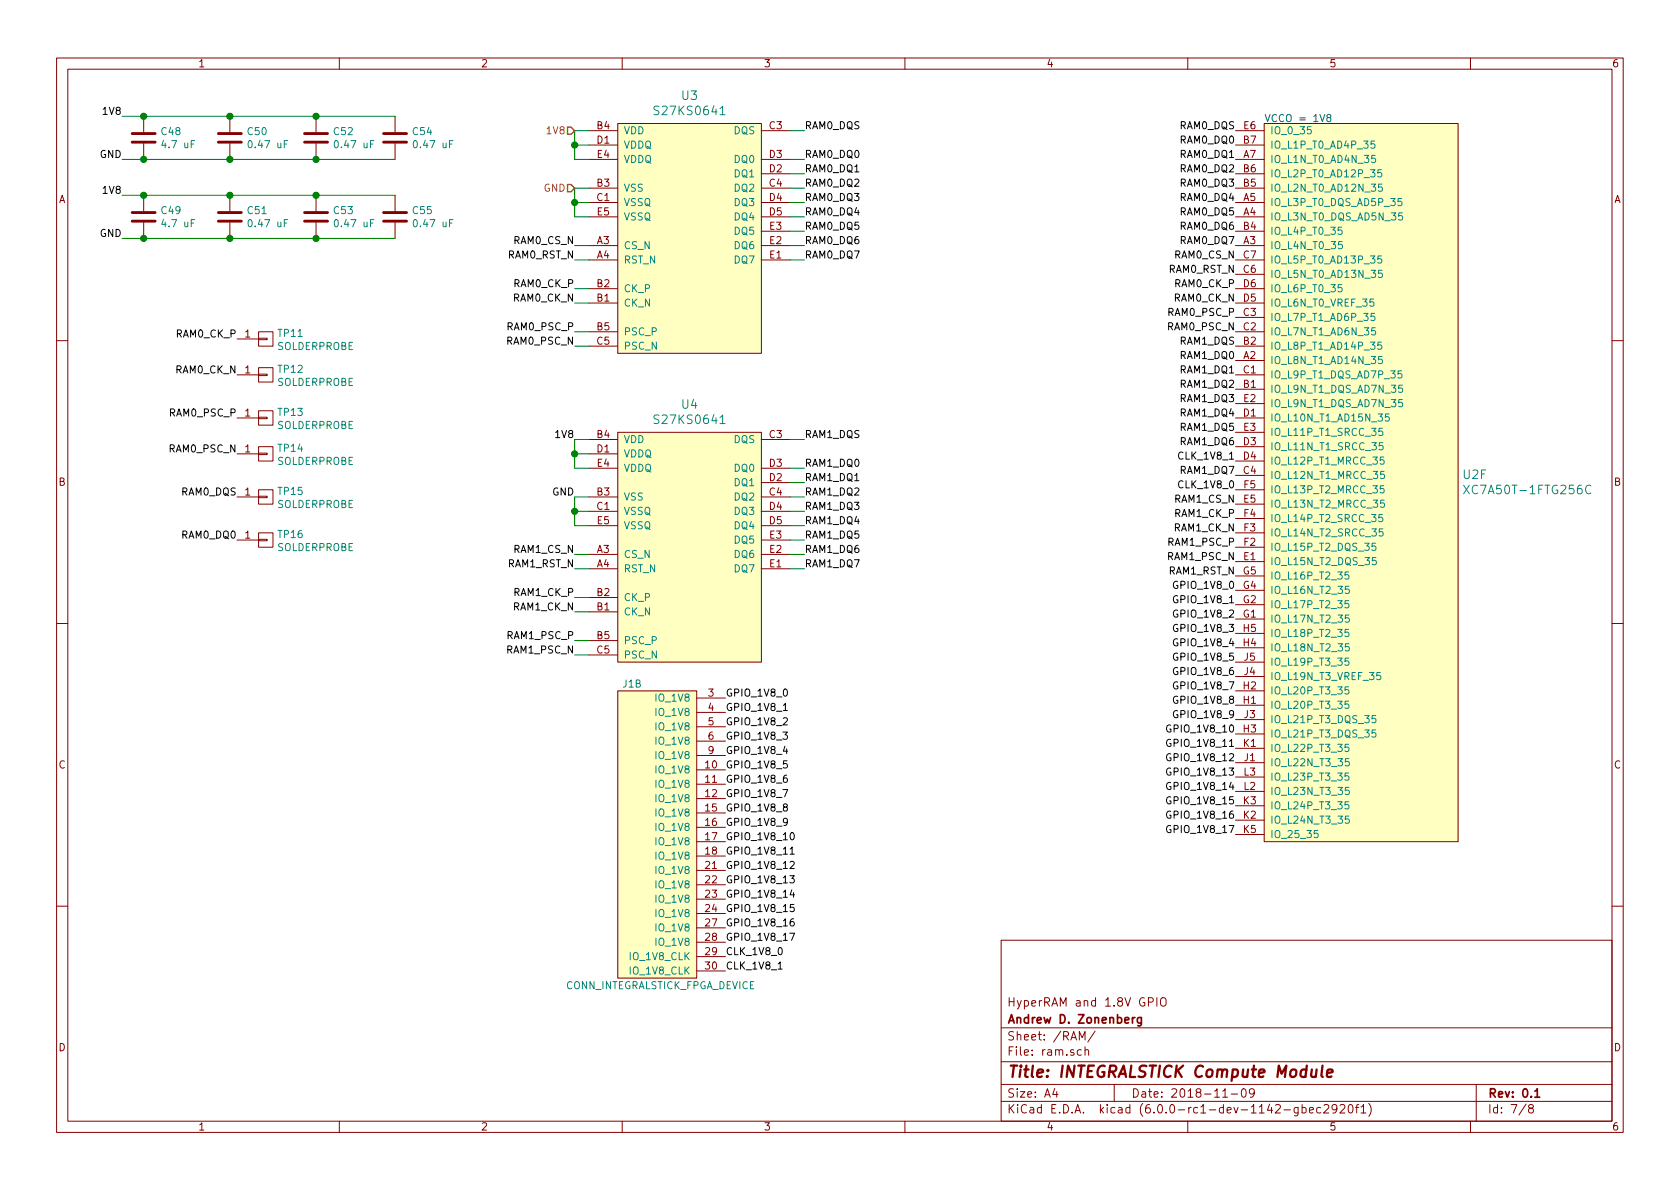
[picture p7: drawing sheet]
<svg xmlns="http://www.w3.org/2000/svg" width="297mm" height="210mm" viewBox="0 0 297 210" stroke-linecap="round" stroke-linejoin="round" font-family="sans-serif">
<g fill="none" stroke="#840000" stroke-width=".18">
<path d="M10 10.3h277v189.9h-277zM12 12.2h273v186.1h-273zM60 10.3v1.9M110 10.3v1.9M160 10.3v1.9M210 10.3v1.9M260 10.3v1.9M25.4 20.6v2.8M25.4 25.4v2.8M25.4 34.5v2.8M25.4 39.4v2.8M40.6 20.6v2.8"/>
<path d="M40.6 25.4v2.8M40.6 34.5v2.8M40.6 39.4v2.8M55.9 20.6v2.8M55.9 25.4v2.8M55.9 34.5v2.8M55.9 39.4v2.8M69.8 20.6v2.8M69.8 25.4v2.8M69.8 34.5v2.8M69.8 39.4v2.8M104.1 38.3h5.1"/>
<path d="M104.1 35.8h5.1M104.1 28.2h5.1M104.1 33.3h5.1M104.1 25.6h5.1M104.1 23.1h5.1M109.2 21.8h25.4v40.7h-25.4zM134.6 38.3h5.1M134.6 35.8h5.1M134.6 28.2h5.1M134.6 33.3h5.1M134.6 30.7h5.1M134.6 23.1h5.1"/>
<path d="M218.4 38.3h5.1M218.4 35.8h5.1M218.4 28.2h5.1M218.4 33.3h5.1M218.4 30.7h5.1M218.4 25.6h5.1M218.4 23.1h5.1M223.5 21.8h34.3v127h-34.3zM41.9 59.9h3.8M45.7 59.8h1.5v.3h-1.5zM45.7 58.7h2.6v2.5h-2.6zM104.1 43.4h5.1"/>
<path d="M104.1 58.7h5.1M104.1 46h5.1M104.1 53.6h5.1M104.1 51h5.1M134.6 43.4h5.1M134.6 40.9h5.1M134.6 46h5.1M218.4 43.4h5.1M218.4 40.9h5.1M218.4 58.7h5.1M218.4 56.1h5.1M218.4 48.5h5.1"/>
<path d="M218.4 46h5.1M218.4 53.6h5.1M218.4 51h5.1M10 60.2h2M41.9 66.3h3.8M41.9 73.9h3.8M45.7 66.2h1.5v.2h-1.5zM45.7 65h2.6v2.6h-2.6zM45.7 73.8h1.5v.2h-1.5zM45.7 72.6h2.6v2.6h-2.6zM45.7 79h2.6v2.5h-2.6zM104.1 61.2h5.1"/>
<path d="M104.1 77.7h5.1M109.2 76.4h25.4v40.7h-25.4zM134.6 77.7h5.1M218.4 63.7h5.1M218.4 68.8h5.1M218.4 61.2h5.1M218.4 66.3h5.1M218.4 73.9h5.1M218.4 79h5.1M218.4 71.4h5.1M218.4 76.4h5.1M285 60.2h2"/>
<path d="M41.9 87.9h3.8M41.9 80.3h3.8M41.9 95.5h3.8M45.7 80.1h1.5v.3h-1.5zM45.7 87.8h1.5v.2h-1.5zM45.7 86.6h2.6v2.5h-2.6zM45.7 95.4h1.5v.2h-1.5zM45.7 94.2h2.6v2.6h-2.6zM104.1 98h5.1M104.1 87.9h5.1M104.1 90.4h5.1M104.1 80.3h5.1"/>
<path d="M104.1 82.8h5.1M104.1 93h5.1M134.6 98h5.1M134.6 87.9h5.1M134.6 90.4h5.1M134.6 85.3h5.1M134.6 82.8h5.1M134.6 93h5.1M134.6 95.5h5.1M218.4 84.1h5.1M218.4 81.5h5.1M218.4 99.3h5.1"/>
<path d="M218.4 89.1h5.1M218.4 96.8h5.1M218.4 94.2h5.1M218.4 91.7h5.1M218.4 86.6h5.1M10 110.3h2M104.1 100.6h5.1M104.1 108.2h5.1M104.1 105.7h5.1M104.1 113.3h5.1M104.1 115.8h5.1M134.6 100.6h5.1"/>
<path d="M218.4 109.5h5.1M218.4 106.9h5.1M218.4 104.4h5.1M218.4 101.8h5.1M218.4 114.5h5.1M218.4 112h5.1M218.4 119.6h5.1M218.4 117.1h5.1M285 110.3h2M109.2 122.2h14v50.8h-14zM123.2 136.1h5.1M123.2 138.7h5.1"/>
<path d="M123.2 123.4h5.1M123.2 126h5.1M123.2 128.5h5.1M123.2 131.1h5.1M123.2 133.6h5.1M218.4 124.7h5.1M218.4 122.2h5.1M218.4 129.8h5.1M218.4 134.9h5.1M218.4 127.2h5.1M218.4 132.3h5.1M218.4 139.9h5.1"/>
<path d="M218.4 137.4h5.1M123.2 141.2h5.1M123.2 143.8h5.1M123.2 146.3h5.1M123.2 148.8h5.1M123.2 151.4h5.1M123.2 153.9h5.1M123.2 156.5h5.1M123.2 159h5.1M218.4 145h5.1M218.4 142.5h5.1M218.4 147.6h5.1"/>
<path d="M10 160.2h2M123.2 161.5h5.1M123.2 164.1h5.1M123.2 166.6h5.1M123.2 169.2h5.1M123.2 171.7h5.1M177 166.3h108v32h-108zM203 177.2l.8-.1 .1-.2-.1-.3-.2-.2h-.6v1.5M204.5 176.4v1.5M205.3 176.7a.49 .49 0 0 1 .5-.3 .49 .49 0 0 1 .4 .5v.5a.5 .5 0 0 1-.5 .5 .5 .5 0 0 1-.5-.5zM285 160.2h2M60 198.3v1.9"/>
<path d="M110 198.3v1.9M160 198.3v1.9M177 194.8h108M177 191.8h108M177 187.8h108M177 181.8h108M186.5 192.5l-.4 1h1M186.8 193v1M190.8 183.9v-1.5l.5 1.1 .5-1.1v1.5M191.2 185.7l-.4-.1-.3 .3 .1 .6 .2 .1 .4-.1M191.8 185.7l.2-.1 .4 .1 .1 .9M191.8 185.1v1.5"/>
<path d="M193.6 182.3l-1.3 2M197 191.8v3M210 198.3v1.9M216.2 194h.8M217.7 193.5h1.1M219.6 192.7l.4-.2a.94 .94 0 0 1 0 1.5 .82 .82 0 0 1-.4-1.3zM221.8 193.2l-.3 .3h-.3l-.3-.3v-.4l.2-.2 .4-.1 .2 .2a1.13 1.13 0 0 1-.2 1.2l-.4 .1M227 196.3h1.2M229.5 195.8v1.2l-.3 .3h-.3M229.5 195.9l-.4-.1-.3 .3 .1 .6 .2 .1 .4-.1M230.2 195.9l.5-.1 .2 .3v.6l-.2 .1-.5-.1M230.2 195.3v1.5"/>
<path d="M231.5 196.3l.7-.1v-.3l-.5-.1-.2 .2 .1 .7h.6M233.5 195.9l-.4-.1-.3 .3 .1 .6 .2 .1 .4-.1M234.1 195.5l.2-.2h.3l.3 .2v.3l-.9 1h.9M236.4 196l-.3 .3h-.3l-.3-.3v-.4l.2-.2 .4-.1 .2 .2a1.19 1.19 0 0 1-.2 1.2l-.4 .1M236.9 195.5l.3-.2h.3l.3 .5-.9 1h.9M238.5 195.5l.4-.2a.94 .94 0 0 1 0 1.5l-.5-.3v-.6zM239.6 195.8h.6M240.2 195.3l-.3 .1v.1v1.3M240.6 195.8l.5-.5v1.5M240.6 196.8h.9M242 195.1a1.71 1.71 0 0 1 0 2.3M260 198.3v1.9"/>
<path d="M261 191.8v6.5M269.8 195.2l-1.2 2M270.6 196l-.3-.2v-.2l.3-.3h.2l.3 .3-.1 .2-.6 .2a.48 .48 0 0 0-.1 .7l.3 .1 .4-.1a.48 .48 0 0 0-.2-.7"/>
</g>
<path d="M200.7 179.9l-.5 .3M201.8 179.9v1.2l-.3 .3h-.3M201.8 180l-.4-.1-.3 .3 .1 .6 .2 .1 .4-.1M271.4 193l.4-.5v1.5M271.4 194h.8" fill="none" stroke="#840000" stroke-width=".3"/>
<path d="M232 189.1l-.1 1.2a.59 .59 0 0 0 .8 0M232.8 189.1l-.2 1.3M233.8 188.4l-.2 1.8 .3 .2M234.6 189.8l1-.2v-.4l-.6-.1-.3 .3-.1 .9 .2 .1 .6-.1" fill="none" stroke="#840000" stroke-width=".41"/>
<g fill="#ffffc2" stroke="#ffffc2" stroke-width=".18">
<path d="M223.5 21.8h34.3v127h-34.3z"/>
<path d="M109.2 21.8h25.4v40.7h-25.4z"/>
<path d="M109.2 76.4h25.4v40.7h-25.4z"/>
<path d="M109.2 122.2h14v50.8h-14z"/>
</g>
<g fill="none" stroke="#008484" stroke-width=".18">
<path d="M50.9 24.9h-.6v1.2M50.9 38.8h-.6v1.3M66.1 24.9h-.6v1.2M66.1 38.8h-.6v1.3M80.1 24.9h-.6v1.2M80.1 38.8h-.6v1.3M127.3 20.3h.9M243.1 24.9h-.7v.6l.2-.1 .5 .1v.6l-.2 .1-.5-.1M243.2 27.5h-.6l-.1 .6 .5-.1 .2 .2v.3l-.2 .2-.5-.1M244.2 30h-.5l-.1 .6 .5-.1 .2 .3v.3l-.2 .2-.5-.1M244.4 32.6h-.6l-.1 .6 .2-.2 .4 .1 .1 .6-.2 .1-.5-.1M247.8 35.1h-.6v.6l.1-.1 .5 .1v.5l-.2 .2-.4-.2"/>
<path d="M248 37.6h-.7v.6l.2-.1 .5 .1v.6l-.2 .1-.5-.1M237.2 40.2h-.6v.6l.5-.1 .2 .2v.3l-.2 .2-.5-.1M237.2 50.3h-.6v.6l.5-.1 .2 .3v.3l-.2 .2-.5-.1M237.3 42.7h-.6l-.1 .6 .2-.1 .5 .1v.6l-.2 .1-.5-.1M242.9 52.9h-.6l-.1 .6 .2-.1 .5 .1v.5l-.2 .1-.5-.1M243.1 55.4h-.7v.6l.2-.1 .5 .1v.6l-.2 .1-.5-.1M243.2 58h-.6l-.1 .6 .5-.2 .2 .3v.3l-.2 .2-.5-.1M244.2 45.3h-.5l-.1 .6 .5-.2 .2 .3v.3l-.2 .2-.5-.1M244.4 47.8h-.6l-.1 .6 .2-.1 .4 .1 .1 .5-.2 .2-.5-.2M127.3 74.9h.9M244.2 60.5h-.5l-.1 .6 .5-.1 .2 .2v.3l-.2 .3-.5-.2M244.4 63h-.6l-.1 .6 .2-.1 .4 .1 .1 .6-.2 .1-.5-.1"/>
<path d="M244.4 75.7h-.6v.6l.4-.1 .3 .3v.3l-.3 .2-.4-.1M244.5 78.3h-.6l-.1 .6 .2-.1 .5 .1v.5l-.2 .1-.5-.1M245.6 73.2h-.6l-.1 .6 .2-.1 .5 .1v.5l-.2 .2-.5-.2M247.8 65.6h-.6v.6l.1-.1 .5 .1v.5l-.2 .1-.4-.1M248 68.1h-.7v.6l.2-.1 .5 .1v.6l-.2 .1-.5-.1M248 70.7h-.7v.6l.2-.2 .5 .2v.5l-.2 .1-.5-.1M243.2 96.1h-.6v.6l.1-.2 .5 .2v.5l-.1 .1-.5-.1M243.3 98.6h-.6l-.1 .6 .5-.1 .3 .2v.3l-.3 .3-.5-.2M244.4 91h-.6v.6l.4-.1 .3 .2v.3l-.3 .2-.4-.1M244.5 93.5h-.6l-.1 .6 .2-.1 .5 .1v.6l-.2 .1-.5-.1M244.7 80.8h-.6l-.1 .6 .2-.1 .4 .1 .1 .6-.2 .1-.5-.1M244.7 85.9h-.6l-.1 .6 .2-.1 .4 .1 .1 .5-.2 .2-.5-.2"/>
<path d="M244.7 83.4h-.6v.6l.5-.2 .2 .3v.3l-.2 .2-.5-.1M244.7 88.4h-.6v.6l.5-.1 .2 .3v.3l-.2 .2-.5-.1M258.8 85.8l1 1.5M259.8 85.8l-1 1.5M281.3 85.9a.62 .62 0 0 0-.8 0 .62 .62 0 0 0-.2 .8 .56 .56 0 0 0 .3 .5 .56 .56 0 0 0 .7 0M238.5 106.2h-.7v.6l.2-.1 .5 .1v.6l-.2 .1-.5-.1M238.5 101.1h-.7v.6l.2-.1 .5 .1v.6l-.2 .1-.5-.1M238.5 111.3h-.7v.6l.2-.1 .5 .1v.5l-.2 .2-.5-.2M238.5 116.4h-.7v.6l.2-.1 .5 .1v.5l-.2 .1-.5-.1M238.5 108.8h-.6l-.1 .6 .5-.2 .3 .3v.3l-.3 .2-.5-.1M238.5 103.7h-.6l-.1 .6 .5-.1 .3 .2v.3l-.3 .2-.5-.1M238.5 113.8h-.6l-.1 .6 .5-.1 .3 .3v.3l-.3 .2-.5-.1"/>
<path d="M244.1 118.9h-.6l-.1 .6 .5-.1 .2 .3v.3l-.2 .2-.5-.1M238.5 124h-.7v.6l.2-.1 .5 .1v.5l-.2 .2-.5-.2M238.5 121.5h-.7v.6l.2-.2 .5 .2v.5l-.2 .1-.5-.1M238.5 131.6h-.7v.6l.2-.1 .5 .1v.6l-.2 .1-.5-.1M238.5 136.7h-.7v.6l.2-.1 .5 .1v.5l-.2 .2-.5-.2M238.5 134.2h-.6l-.1 .6 .5-.2 .3 .3v.3l-.3 .2-.5-.1M238.5 139.2h-.6l-.1 .6 .5-.1 .3 .3v.3l-.3 .2-.5-.1M243.2 129.1h-.6v.6l.1-.1 .5 .1v.5l-.1 .1-.5-.1M243.2 126.5h-.6v.6l.1-.1 .5 .1v.6l-.1 .1-.5-.1M233 146.9h-.6l-.1 .6 .5-.2 .3 .3v.3l-.3 .2-.5-.1M238.5 141.8h-.7v.6l.2-.1 .5 .1v.5l-.2 .1-.5-.1M238.5 144.3h-.6l-.1 .6 .5-.1 .3 .3v.3l-.3 .2-.5-.1"/>
</g>
<path d="M234.8 20.8l-.2-.1v-.3l.2-.2 .4 .1 .1 .4-.6 .1-.1 .2v.3l.2 .2h.4l.1-.2v-.4l-.2-.1" fill="none" stroke="#0000c2" stroke-width=".18"/>
<g fill="none" stroke="#008400" stroke-width=".18">
<path d="M21.6 28.2h48.2M21.6 20.6h48.2M21.6 34.5h48.2M101.6 25.6h2.5M101.6 35.8h2.5M104.1 23.1h-2.5v5.1h2.5M104.1 33.3h-2.5v5h2.5M139.7 23.1h2.5M139.7 28.2h2.5M139.7 33.3h2.5M139.7 35.8h2.5M139.7 38.3h2.5"/>
<path d="M139.7 30.7h2.5M21.6 42.2h48.2M101.6 43.4h2.5M101.6 46h2.5M101.6 51h2.5M101.6 53.6h2.5M101.6 58.7h2.5M139.7 43.4h2.5M139.7 46h2.5M139.7 40.9h2.5M101.6 61.2h2.5M104.1 77.7h-2.5v5.1h2.5"/>
<path d="M139.7 77.7h2.5M101.6 80.3h2.5M101.6 90.4h2.5M101.6 98h2.5M104.1 87.9h-2.5v5.1h2.5M139.7 82.8h2.5M139.7 87.9h2.5M139.7 90.4h2.5M139.7 93h2.5M139.7 98h2.5M139.7 85.3h2.5M139.7 95.5h2.5"/>
<path d="M101.6 100.6h2.5M101.6 105.7h2.5M101.6 108.2h2.5M101.6 115.8h2.5M101.6 113.3h2.5M139.7 100.6h2.5"/>
</g>
<g fill="#008400" stroke="#008400" stroke-width=".25">
<circle cx="101.6" cy="25.6" r=".51"/>
<circle cx="101.6" cy="35.8" r=".51"/>
<circle cx="101.6" cy="80.3" r=".51"/>
<circle cx="101.6" cy="90.4" r=".51"/>
<circle cx="25.4" cy="28.2" r=".51"/>
<circle cx="40.6" cy="28.2" r=".51"/>
<circle cx="55.9" cy="28.2" r=".51"/>
<circle cx="25.4" cy="20.6" r=".51"/>
<circle cx="40.6" cy="20.6" r=".51"/>
<circle cx="55.9" cy="20.6" r=".51"/>
<circle cx="25.4" cy="42.2" r=".51"/>
<circle cx="40.6" cy="42.2" r=".51"/>
<circle cx="55.9" cy="42.2" r=".51"/>
<circle cx="25.4" cy="34.5" r=".51"/>
<circle cx="40.6" cy="34.5" r=".51"/>
<circle cx="55.9" cy="34.5" r=".51"/>
</g>
<path d="M100.3 22.5h.7l.6 .6-.6 .6h-.7zM100.3 32.6h.7l.6 .7-.6 .6h-.7z" fill="none" stroke="#848400" stroke-width=".25"/>
<g fill="none" stroke="#000" stroke-width=".18">
<path d="M138.5 125.6h.7M207 128.3a.59 .59 0 0 0-.8 .5 .59 .59 0 0 0 .8 .6v-.5h-.2M207 130.8a.59 .59 0 0 0-.8 .6 .59 .59 0 0 0 .8 .5v-.4h-.2M207 133.3a.59 .59 0 0 0-.8 .6 .59 .59 0 0 0 .8 .6v-.5h-.2M207 135.9a.59 .59 0 0 0-.8 .6 .59 .59 0 0 0 .8 .5v-.5h-.2M207 138.4a.59 .59 0 0 0-.8 .6 .59 .59 0 0 0 .8 .6v-.5h-.2M139.6 154.9h.8l-.4 .4 .4 .2v.4l-.2 .2-.6-.1M139.7 150.1l.4-.3v1.2M139.7 152.4l.5-.1 .2 .4-.8 .9h.8M139.7 151h.7M139.9 147.3l.1-.1a.67 .67 0 0 1 .5 .7 .67 .67 0 0 1-.5 .6 .83 .83 0 0 1-.1-1.2zM140 157.3l-.3 .9h.8"/>
<path d="M140.4 159.9h-.6l-.1 .6 .5-.1 .2 .3v.3l-.2 .2-.5-.1M207 141a.59 .59 0 0 0-.8 .5 .59 .59 0 0 0 .8 .6v-.5h-.2M207 143.5a.59 .59 0 0 0-.8 .6 .59 .59 0 0 0 .8 .5v-.4h-.2M207 146a.59 .59 0 0 0-.8 .6 .59 .59 0 0 0 .8 .6v-.5h-.2M137.6 171.4h.7M139.6 165h.9l-.5 1.3M140.3 162.5l-.3 .1a.81 .81 0 0 0 0 1.1h.3l.1-.5-.2-.2h-.2l-.3 .2"/>
</g>
<g fill="none" stroke="#840000" stroke-width=".51">
<path d="M23.4 25.1h4M23.4 23.6h4M23.4 39.1h4M23.4 37.6h4M38.6 25.1h4.1M38.6 23.6h4.1M38.6 39.1h4.1M38.6 37.6h4.1M53.8 25.1h4.1M53.8 23.6h4.1M53.8 39.1h4.1M53.8 37.6h4.1"/>
<path d="M67.8 25.1h4.1M67.8 23.6h4.1M67.8 39.1h4.1M67.8 37.6h4.1"/>
</g>
<text font-size="2.8" fill="#840000" x="178" y="190.5">Title: INTEGRALSTICK Compute Module</text>
<g font-size="2.1" fill="#008484">
<text x="120.6" y="17.7">U3</text>
<text x="116.2" y="20.4">S27KS0641</text>
<text x="116.2" y="75">S27KS0641</text>
<text x="120.6" y="72.3">U4</text>
<text x="258.7" y="84.7">U2F</text>
<text x="259.8" y="87.4">XC7A50T-1FTG256C</text>
</g>
<g font-size="2.1" fill="#840000">
<text x="178" y="178">HyperRAM and 1.8V GPIO</text>
<text x="178" y="184">Sheet: /RAM/</text>
<text x="178" y="181">Andrew D. Zonenberg</text>
<text x="178" y="186.7">File: ram.sch</text>
<text x="178" y="196.9">KiCad E.D.A. kicad (6.0.0-rc1-dev-1142-gbec2920f1)</text>
<text x="178" y="194.1">Size: A4</text>
<text x="200" y="194.1">Date: 2018-11-09</text>
<text x="263" y="194.1">Rev: 0.1</text>
<text x="263" y="196.9">Id: 7/8</text>
</g>
<g font-size="1.8" fill="#840000">
<text x="35" y="11.9">1</text>
<text x="85" y="11.9">2</text>
<text x="135" y="11.9">3</text>
<text x="185" y="11.9">4</text>
<text x="235" y="11.9">5</text>
<text x="285" y="11.9">6</text>
<text x="105.6" y="22.9">B4</text>
<text x="136" y="22.9">C3</text>
<text x="219.9" y="22.9">E6</text>
<text x="105.6" y="25.4">D1</text>
<text x="105.6" y="27.9">E4</text>
<text x="136" y="27.9">D3</text>
<text x="219.9" y="27.9">A7</text>
<text x="219.9" y="25.4">B7</text>
<text x="10.4" y="35.9">A</text>
<text x="105.6" y="33">B3</text>
<text x="105.6" y="35.6">C1</text>
<text x="136" y="33">C4</text>
<text x="136" y="30.5">D2</text>
<text x="136" y="35.6">D4</text>
<text x="219.9" y="35.6">A5</text>
<text x="219.9" y="33">B5</text>
<text x="219.9" y="30.5">B6</text>
<text x="285.4" y="35.9">A</text>
<text x="105.6" y="38.1">E5</text>
<text x="136" y="38.1">D5</text>
<text x="136.1" y="40.6">E3</text>
<text x="219.9" y="38.1">A4</text>
<text x="219.9" y="40.6">B4</text>
<text x="105.6" y="43.2">A3</text>
<text x="105.6" y="45.7">A4</text>
<text x="136.1" y="45.7">E1</text>
<text x="136.1" y="43.2">E2</text>
<text x="219.9" y="43.2">A3</text>
<text x="219.9" y="45.7">C7</text>
<text x="105.6" y="53.3">B1</text>
<text x="105.6" y="50.8">B2</text>
<text x="219.9" y="48.3">C6</text>
<text x="219.9" y="53.3">D5</text>
<text x="219.9" y="50.8">D6</text>
<text x="43.3" y="59.7">1</text>
<text x="105.6" y="58.4">B5</text>
<text x="219.9" y="58.4">C2</text>
<text x="219.9" y="55.9">C3</text>
<text x="105.6" y="61">C5</text>
<text x="219.9" y="63.5">A2</text>
<text x="219.9" y="61">B2</text>
<text x="43.3" y="66">1</text>
<text x="219.9" y="68.6">B1</text>
<text x="219.9" y="66">C1</text>
<text x="219.9" y="71.1">E2</text>
<text x="43.3" y="73.7">1</text>
<text x="105.6" y="77.5">B4</text>
<text x="136" y="77.5">C3</text>
<text x="219.9" y="73.7">D1</text>
<text x="219.9" y="76.2">E3</text>
<text x="43.3" y="80">1</text>
<text x="105.6" y="80">D1</text>
<text x="105.6" y="82.5">E4</text>
<text x="136" y="82.5">D3</text>
<text x="219.9" y="83.8">C4</text>
<text x="219.9" y="78.7">D3</text>
<text x="219.9" y="81.3">D4</text>
<text x="10.4" y="85.9">B</text>
<text x="43.3" y="87.6">1</text>
<text x="105.6" y="87.6">B3</text>
<text x="136" y="87.6">C4</text>
<text x="136" y="85.1">D2</text>
<text x="219.9" y="88.9">E5</text>
<text x="220" y="86.4">F5</text>
<text x="285.4" y="85.9">B</text>
<text x="43.3" y="95.2">1</text>
<text x="105.6" y="90.2">C1</text>
<text x="105.6" y="92.7">E5</text>
<text x="136" y="90.2">D4</text>
<text x="136" y="92.7">D5</text>
<text x="136.1" y="95.2">E3</text>
<text x="220" y="94">F3</text>
<text x="220" y="91.4">F4</text>
<text x="105.6" y="97.8">A3</text>
<text x="105.6" y="100.3">A4</text>
<text x="136.1" y="100.3">E1</text>
<text x="136.1" y="97.8">E2</text>
<text x="219.8" y="101.6">G5</text>
<text x="219.9" y="99.1">E1</text>
<text x="220" y="96.5">F2</text>
<text x="105.6" y="107.9">B1</text>
<text x="105.6" y="105.4">B2</text>
<text x="219.8" y="106.7">G2</text>
<text x="219.8" y="104.1">G4</text>
<text x="105.6" y="113">B5</text>
<text x="219.8" y="109.2">G1</text>
<text x="219.9" y="111.8">H5</text>
<text x="105.6" y="115.6">C5</text>
<text x="219.9" y="114.3">H4</text>
<text x="220" y="119.4">J4</text>
<text x="220" y="116.8">J5</text>
<text x="125.2" y="123.2">3</text>
<text x="125.2" y="125.7">4</text>
<text x="219.9" y="124.5">H1</text>
<text x="219.9" y="121.9">H2</text>
<text x="125.2" y="128.3">5</text>
<text x="125.2" y="130.8">6</text>
<text x="219.9" y="129.5">H3</text>
<text x="220" y="127">J3</text>
<text x="10.4" y="135.9">C</text>
<text x="124.8" y="135.9">10</text>
<text x="125.2" y="133.3">9</text>
<text x="219.9" y="132.1">K1</text>
<text x="220" y="137.2">L3</text>
<text x="220" y="134.6">J1</text>
<text x="285.4" y="135.9">C</text>
<text x="124.8" y="138.4">11</text>
<text x="124.8" y="141">12</text>
<text x="124.8" y="143.5">15</text>
<text x="219.9" y="142.2">K3</text>
<text x="220" y="139.7">L2</text>
<text x="124.8" y="146">16</text>
<text x="124.8" y="148.6">17</text>
<text x="219.9" y="144.8">K2</text>
<text x="219.9" y="147.3">K5</text>
<text x="124.8" y="151.1">18</text>
<text x="124.8" y="153.7">21</text>
<text x="124.8" y="156.2">22</text>
<text x="124.8" y="158.7">23</text>
<text x="124.8" y="161.3">24</text>
<text x="124.8" y="163.8">27</text>
<text x="124.8" y="166.4">28</text>
<text x="124.8" y="168.9">29</text>
<text x="124.8" y="171.4">30</text>
<text x="10.4" y="185.9">D</text>
<text x="285.4" y="185.9">D</text>
<text x="35" y="199.9">1</text>
<text x="85" y="199.9">2</text>
<text x="135" y="199.9">3</text>
<text x="185" y="199.9">4</text>
<text x="235" y="199.9">5</text>
<text x="285" y="199.9">6</text>
</g>
<g font-size="1.8">
<text x="18.4" y="20.3">1V8</text>
<text x="142.2" y="22.9">RAM0_DQS</text>
<text x="208.6" y="22.9">RAM0_DQS</text>
<text x="17.7" y="27.9">GND</text>
<text x="142.2" y="27.9">RAM0_DQ0</text>
<text x="208.8" y="25.4">RAM0_DQ0</text>
<text x="208.8" y="27.9">RAM0_DQ1</text>
<text x="18.4" y="34.3">1V8</text>
<text x="142.2" y="30.5">RAM0_DQ1</text>
<text x="142.2" y="33">RAM0_DQ2</text>
<text x="142.2" y="35.6">RAM0_DQ3</text>
<text x="208.8" y="30.5">RAM0_DQ2</text>
<text x="208.8" y="33">RAM0_DQ3</text>
<text x="208.8" y="35.6">RAM0_DQ4</text>
<text x="17.7" y="41.9">GND</text>
<text x="142.2" y="38.1">RAM0_DQ4</text>
<text x="142.2" y="40.6">RAM0_DQ5</text>
<text x="208.8" y="38.1">RAM0_DQ5</text>
<text x="208.8" y="40.6">RAM0_DQ6</text>
<text x="89.8" y="45.7">RAM0_RST_N</text>
<text x="90.9" y="43.2">RAM0_CS_N</text>
<text x="142.2" y="43.2">RAM0_DQ6</text>
<text x="142.2" y="45.7">RAM0_DQ7</text>
<text x="207.7" y="45.7">RAM0_CS_N</text>
<text x="208.8" y="43.2">RAM0_DQ7</text>
<text x="90.8" y="53.3">RAM0_CK_N</text>
<text x="90.9" y="50.8">RAM0_CK_P</text>
<text x="206.7" y="48.3">RAM0_RST_N</text>
<text x="207.6" y="53.3">RAM0_CK_N</text>
<text x="207.7" y="50.8">RAM0_CK_P</text>
<text x="31.2" y="59.7">RAM0_CK_P</text>
<text x="89.8" y="58.4">RAM0_PSC_P</text>
<text x="206.6" y="58.4">RAM0_PSC_N</text>
<text x="206.7" y="55.9">RAM0_PSC_P</text>
<text x="89.7" y="61">RAM0_PSC_N</text>
<text x="208.6" y="61">RAM1_DQS</text>
<text x="208.8" y="63.5">RAM1_DQ0</text>
<text x="31.1" y="66">RAM0_CK_N</text>
<text x="208.8" y="66">RAM1_DQ1</text>
<text x="208.8" y="68.6">RAM1_DQ2</text>
<text x="208.8" y="71.1">RAM1_DQ3</text>
<text x="30.1" y="73.7">RAM0_PSC_P</text>
<text x="98.5" y="77.5">1V8</text>
<text x="142.2" y="77.5">RAM1_DQS</text>
<text x="208.8" y="73.7">RAM1_DQ4</text>
<text x="208.8" y="76.2">RAM1_DQ5</text>
<text x="30" y="80">RAM0_PSC_N</text>
<text x="142.2" y="82.5">RAM1_DQ0</text>
<text x="208.7" y="81.3">CLK_1V8_1</text>
<text x="208.8" y="78.7">RAM1_DQ6</text>
<text x="208.8" y="83.8">RAM1_DQ7</text>
<text x="32.1" y="87.6">RAM0_DQS</text>
<text x="97.7" y="87.6">GND</text>
<text x="142.2" y="85.1">RAM1_DQ1</text>
<text x="142.2" y="87.6">RAM1_DQ2</text>
<text x="207.7" y="88.9">RAM1_CS_N</text>
<text x="208.7" y="86.4">CLK_1V8_0</text>
<text x="32.3" y="95.2">RAM0_DQ0</text>
<text x="142.2" y="90.2">RAM1_DQ3</text>
<text x="142.2" y="92.7">RAM1_DQ4</text>
<text x="142.2" y="95.2">RAM1_DQ5</text>
<text x="207.6" y="94">RAM1_CK_N</text>
<text x="207.7" y="91.4">RAM1_CK_P</text>
<text x="89.8" y="100.3">RAM1_RST_N</text>
<text x="90.9" y="97.8">RAM1_CS_N</text>
<text x="142.2" y="97.8">RAM1_DQ6</text>
<text x="142.2" y="100.3">RAM1_DQ7</text>
<text x="206.6" y="99.1">RAM1_PSC_N</text>
<text x="206.7" y="101.6">RAM1_RST_N</text>
<text x="206.7" y="96.5">RAM1_PSC_P</text>
<text x="90.8" y="107.9">RAM1_CK_N</text>
<text x="90.9" y="105.4">RAM1_CK_P</text>
<text x="207.9" y="104.1">GPIO_1V8_0</text>
<text x="207.9" y="106.7">GPIO_1V8_1</text>
<text x="89.8" y="113">RAM1_PSC_P</text>
<text x="207.9" y="109.2">GPIO_1V8_2</text>
<text x="207.9" y="111.8">GPIO_1V8_3</text>
<text x="89.7" y="115.6">RAM1_PSC_N</text>
<text x="207.9" y="114.3">GPIO_1V8_4</text>
<text x="207.9" y="116.8">GPIO_1V8_5</text>
<text x="207.9" y="119.4">GPIO_1V8_6</text>
<text x="128.3" y="123.2">GPIO_1V8_0</text>
<text x="128.3" y="125.7">GPIO_1V8_1</text>
<text x="207.9" y="121.9">GPIO_1V8_7</text>
<text x="207.9" y="124.5">GPIO_1V8_8</text>
<text x="128.3" y="128.3">GPIO_1V8_2</text>
<text x="128.3" y="130.8">GPIO_1V8_3</text>
<text x="206.9" y="129.5">GPIO_1V8_10</text>
<text x="207.9" y="127">GPIO_1V8_9</text>
<text x="128.3" y="133.3">GPIO_1V8_4</text>
<text x="128.3" y="135.9">GPIO_1V8_5</text>
<text x="206.9" y="132.1">GPIO_1V8_11</text>
<text x="206.9" y="134.6">GPIO_1V8_12</text>
<text x="206.9" y="137.2">GPIO_1V8_13</text>
<text x="128.3" y="138.4">GPIO_1V8_6</text>
<text x="128.3" y="141">GPIO_1V8_7</text>
<text x="128.3" y="143.5">GPIO_1V8_8</text>
<text x="206.9" y="139.7">GPIO_1V8_14</text>
<text x="206.9" y="142.2">GPIO_1V8_15</text>
<text x="128.3" y="146">GPIO_1V8_9</text>
<text x="128.3" y="148.6">GPIO_1V8_10</text>
<text x="206.9" y="144.8">GPIO_1V8_16</text>
<text x="206.9" y="147.3">GPIO_1V8_17</text>
<text x="128.3" y="151.1">GPIO_1V8_11</text>
<text x="128.3" y="153.7">GPIO_1V8_12</text>
<text x="128.3" y="156.2">GPIO_1V8_13</text>
<text x="128.3" y="158.7">GPIO_1V8_14</text>
<text x="128.3" y="161.3">GPIO_1V8_15</text>
<text x="128.3" y="163.8">GPIO_1V8_16</text>
<text x="128.3" y="166.4">GPIO_1V8_17</text>
<text x="128.3" y="168.9">CLK_1V8_0</text>
<text x="128.3" y="171.4">CLK_1V8_1</text>
</g>
<g font-size="1.8" fill="#008484">
<text x="28.6" y="23.9">C48</text>
<text x="43.8" y="23.9">C50</text>
<text x="59.1" y="23.9">C52</text>
<text x="73.1" y="23.9">C54</text>
<text x="110.2" y="23.7">VDD</text>
<text x="129.8" y="23.7">DQS</text>
<text x="224.5" y="23.7">IO_0_35</text>
<text x="29" y="26.2">4.7 uF</text>
<text x="44.3" y="26.2">0.47 uF</text>
<text x="59.5" y="26.2">0.47 uF</text>
<text x="73.5" y="26.2">0.47 uF</text>
<text x="110.2" y="26.3">VDDQ</text>
<text x="110.2" y="28.8">VDDQ</text>
<text x="130" y="28.8">DQ0</text>
<text x="224.5" y="28.8">IO_L1N_T0_AD4N_35</text>
<text x="224.5" y="26.3">IO_L1P_T0_AD4P_35</text>
<text x="110.2" y="33.9">VSS</text>
<text x="130" y="33.9">DQ2</text>
<text x="130" y="31.4">DQ1</text>
<text x="224.5" y="33.9">IO_L2N_T0_AD12N_35</text>
<text x="224.5" y="31.4">IO_L2P_T0_AD12P_35</text>
<text x="28.6" y="37.9">C49</text>
<text x="29" y="40.2">4.7 uF</text>
<text x="43.8" y="37.9">C51</text>
<text x="44.3" y="40.2">0.47 uF</text>
<text x="59.1" y="37.9">C53</text>
<text x="59.5" y="40.2">0.47 uF</text>
<text x="73.1" y="37.9">C55</text>
<text x="73.5" y="40.2">0.47 uF</text>
<text x="110.2" y="36.4">VSSQ</text>
<text x="110.2" y="39">VSSQ</text>
<text x="130" y="36.4">DQ3</text>
<text x="130" y="39">DQ4</text>
<text x="130" y="41.5">DQ5</text>
<text x="224.5" y="39">IO_L3N_T0_DQS_AD5N_35</text>
<text x="224.5" y="36.4">IO_L3P_T0_DQS_AD5P_35</text>
<text x="224.5" y="41.5">IO_L4P_T0_35</text>
<text x="110.2" y="44.1">CS_N</text>
<text x="110.2" y="46.6">RST_N</text>
<text x="130" y="46.6">DQ7</text>
<text x="130" y="44.1">DQ6</text>
<text x="224.5" y="44.1">IO_L4N_T0_35</text>
<text x="224.5" y="46.6">IO_L5P_T0_AD13P_35</text>
<text x="110.2" y="51.7">CK_P</text>
<text x="224.5" y="49.1">IO_L5N_T0_AD13N_35</text>
<text x="224.5" y="51.7">IO_L6P_T0_35</text>
<text x="49.3" y="59.6">TP11</text>
<text x="110.2" y="54.2">CK_N</text>
<text x="110.2" y="59.3">PSC_P</text>
<text x="224.5" y="59.3">IO_L7N_T1_AD6N_35</text>
<text x="224.5" y="56.8">IO_L7P_T1_AD6P_35</text>
<text x="224.5" y="54.2">IO_L6N_T0_VREF_35</text>
<text x="49" y="61.9">SOLDERPROBE</text>
<text x="49.3" y="65.9">TP12</text>
<text x="110.2" y="61.8">PSC_N</text>
<text x="224.5" y="64.4">IO_L8N_T1_AD14N_35</text>
<text x="224.5" y="61.8">IO_L8P_T1_AD14P_35</text>
<text x="49" y="68.2">SOLDERPROBE</text>
<text x="224.5" y="69.5">IO_L9N_T1_DQS_AD7N_35</text>
<text x="224.5" y="66.9">IO_L9P_T1_DQS_AD7P_35</text>
<text x="49" y="75.9">SOLDERPROBE</text>
<text x="49.3" y="73.6">TP13</text>
<text x="224.5" y="74.5">IO_L10N_T1_AD15N_35</text>
<text x="224.5" y="72">IO_L9N_T1_DQS_AD7N_35</text>
<text x="224.5" y="77.1">IO_L11P_T1_SRCC_35</text>
<text x="49" y="82.2">SOLDERPROBE</text>
<text x="49.3" y="79.9">TP14</text>
<text x="110.2" y="78.4">VDD</text>
<text x="110.2" y="80.9">VDDQ</text>
<text x="110.2" y="83.4">VDDQ</text>
<text x="129.8" y="78.4">DQS</text>
<text x="130" y="83.4">DQ0</text>
<text x="224.5" y="79.6">IO_L11N_T1_SRCC_35</text>
<text x="224.5" y="82.2">IO_L12P_T1_MRCC_35</text>
<text x="49" y="89.8">SOLDERPROBE</text>
<text x="49.3" y="87.5">TP15</text>
<text x="110.2" y="88.5">VSS</text>
<text x="130" y="88.5">DQ2</text>
<text x="130" y="86">DQ1</text>
<text x="224.5" y="84.7">IO_L12N_T1_MRCC_35</text>
<text x="224.5" y="89.8">IO_L13N_T2_MRCC_35</text>
<text x="224.5" y="87.2">IO_L13P_T2_MRCC_35</text>
<text x="49.3" y="95.1">TP16</text>
<text x="110.2" y="91.1">VSSQ</text>
<text x="110.2" y="93.6">VSSQ</text>
<text x="130" y="91.1">DQ3</text>
<text x="130" y="93.6">DQ4</text>
<text x="224.5" y="94.9">IO_L14N_T2_SRCC_35</text>
<text x="224.5" y="92.3">IO_L14P_T2_SRCC_35</text>
<text x="49" y="97.5">SOLDERPROBE</text>
<text x="110.2" y="98.7">CS_N</text>
<text x="110.2" y="101.2">RST_N</text>
<text x="130" y="101.2">DQ7</text>
<text x="130" y="98.7">DQ6</text>
<text x="130" y="96.1">DQ5</text>
<text x="224.5" y="99.9">IO_L15N_T2_DQS_35</text>
<text x="224.5" y="97.4">IO_L15P_T2_DQS_35</text>
<text x="110.2" y="106.3">CK_P</text>
<text x="224.5" y="107.6">IO_L17P_T2_35</text>
<text x="224.5" y="105">IO_L16N_T2_35</text>
<text x="224.5" y="102.5">IO_L16P_T2_35</text>
<text x="110.2" y="108.8">CK_N</text>
<text x="110.2" y="113.9">PSC_P</text>
<text x="224.5" y="110.1">IO_L17N_T2_35</text>
<text x="224.5" y="112.6">IO_L18P_T2_35</text>
<text x="110.2" y="116.5">PSC_N</text>
<text x="224.5" y="115.2">IO_L18N_T2_35</text>
<text x="224.5" y="117.7">IO_L19P_T3_35</text>
<text x="110.1" y="121.6">J1B</text>
<text x="116.2" y="124.1">IO_1V8</text>
<text x="224.5" y="125.3">IO_L20P_T3_35</text>
<text x="224.5" y="122.8">IO_L20P_T3_35</text>
<text x="224.5" y="120.3">IO_L19N_T3_VREF_35</text>
<text x="116.2" y="126.6">IO_1V8</text>
<text x="116.2" y="129.2">IO_1V8</text>
<text x="116.2" y="131.7">IO_1V8</text>
<text x="224.5" y="130.4">IO_L21P_T3_DQS_35</text>
<text x="224.5" y="127.9">IO_L21P_T3_DQS_35</text>
<text x="116.2" y="136.8">IO_1V8</text>
<text x="116.2" y="134.2">IO_1V8</text>
<text x="224.5" y="135.5">IO_L22N_T3_35</text>
<text x="224.5" y="133">IO_L22P_T3_35</text>
<text x="116.2" y="139.3">IO_1V8</text>
<text x="116.2" y="141.9">IO_1V8</text>
<text x="224.5" y="143.1">IO_L24P_T3_35</text>
<text x="224.5" y="140.6">IO_L23N_T3_35</text>
<text x="224.5" y="138">IO_L23P_T3_35</text>
<text x="116.2" y="144.4">IO_1V8</text>
<text x="116.2" y="146.9">IO_1V8</text>
<text x="116.2" y="149.5">IO_1V8</text>
<text x="224.5" y="145.7">IO_L24N_T3_35</text>
<text x="224.5" y="148.2">IO_25_35</text>
<text x="116.2" y="152">IO_1V8</text>
<text x="116.2" y="154.6">IO_1V8</text>
<text x="116.2" y="157.1">IO_1V8</text>
<text x="116.2" y="159.6">IO_1V8</text>
<text x="116.2" y="162.2">IO_1V8</text>
<text x="116.2" y="164.7">IO_1V8</text>
<text x="116.2" y="167.3">IO_1V8</text>
<text x="111.6" y="169.8">IO_1V8_CLK</text>
<text x="111.6" y="172.3">IO_1V8_CLK</text>
<text x="99.8" y="174.9">CONN_INTEGRALSTICK_FPGA_DEVICE</text>
</g>
<g font-size="1.8" fill="#848400">
<text x="96.9" y="23.7">1V8</text>
<text x="96.1" y="33.9">GND</text>
</g>
<text font-size="1.8" fill="#0000c2" x="223.5" y="21.6">VCCO = 1V8</text>
</svg>
